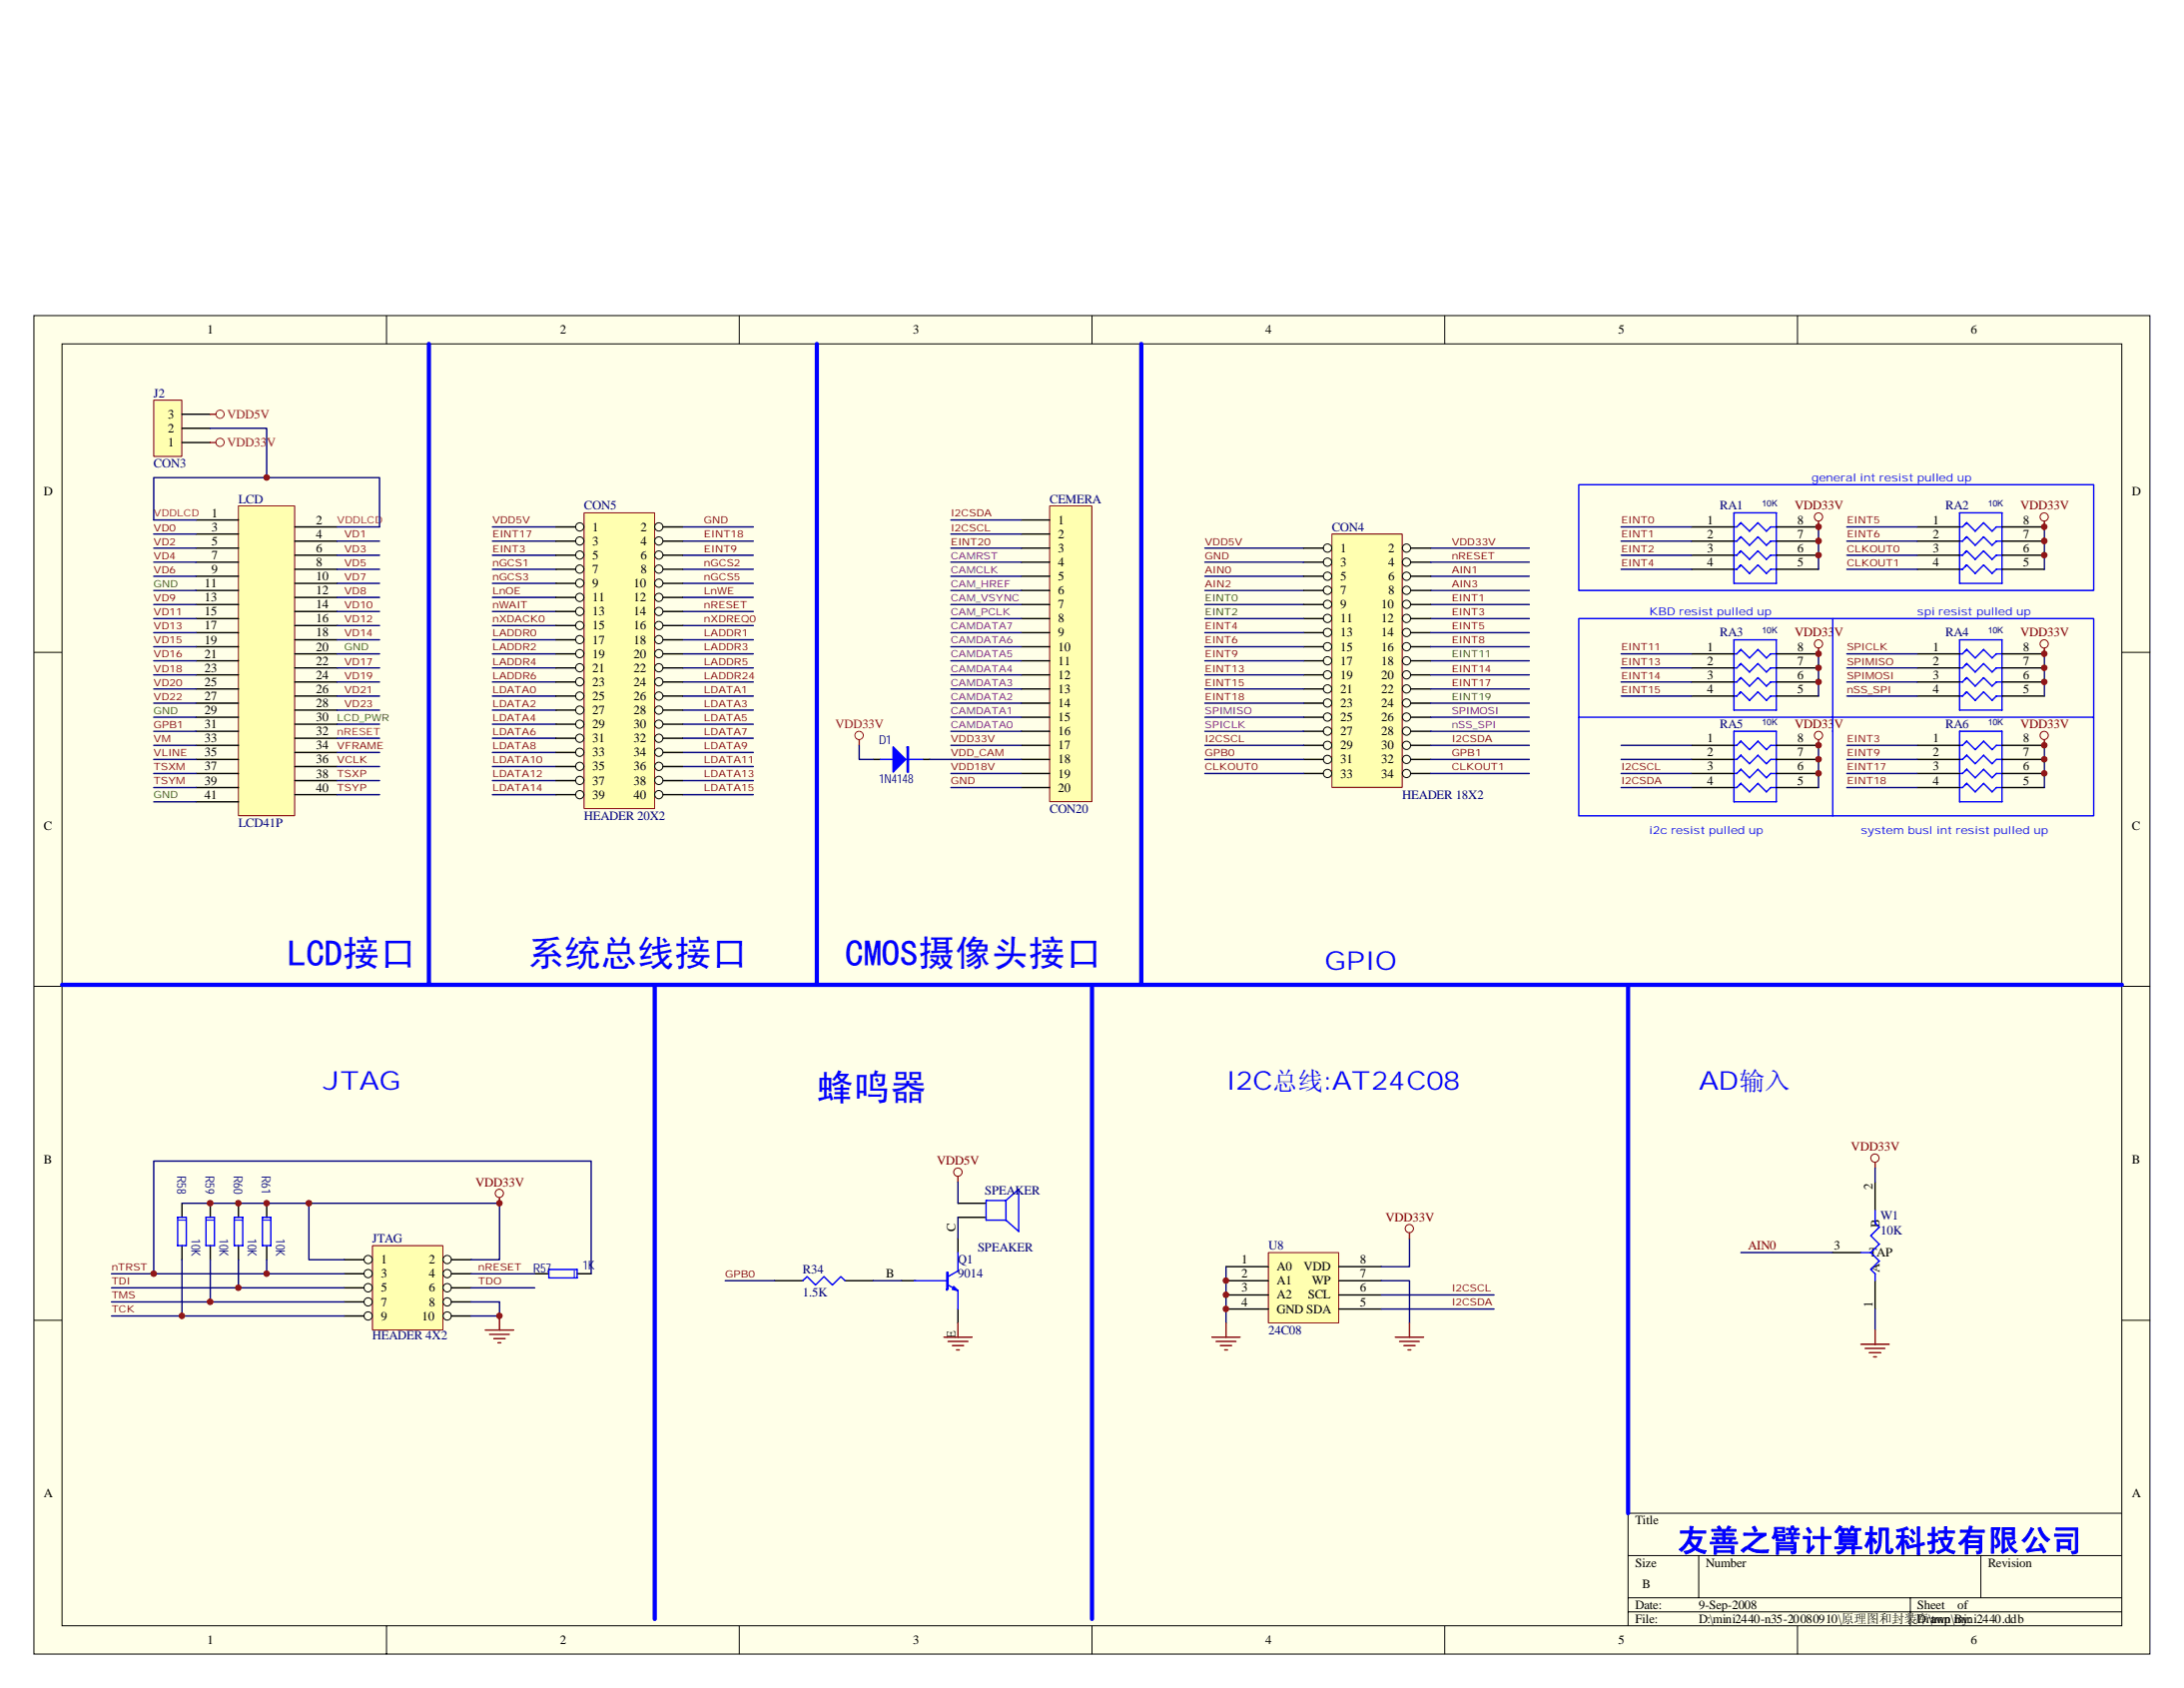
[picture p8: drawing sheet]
<svg xmlns="http://www.w3.org/2000/svg" width="279mm" height="216mm" viewBox="0 0 279 216" stroke-linecap="round" stroke-linejoin="round" font-family="sans-serif">
<path d="M4.3 40.4h270.7v171.2h-270.7z" fill="#ffffe8"/>
<g fill="none" stroke="#000" stroke-width=".13">
<path d="M4.3 40.4h270.7v171.2h-270.7zM7.9 44h263.5v163.9h-263.5zM49.4 40.4v3.6M94.6 40.4v3.6M139.7 40.4v3.6M184.8 40.4v3.6M230 40.4v3.6M4.3 83.4h3.6M271.5 83.4h3.6M4.3 126.2h3.6M271.5 126.2h3.6M4.3 168.9h3.6"/>
<path d="M271.5 168.9h3.6M208.3 199h63.2M217.3 199v5.4M253.4 199v5.4M271.5 193.5h-63.2v14.5M49.4 208v3.6M94.6 208v3.6M139.7 208v3.6M184.8 208v3.6M208.3 204.4h63.2M208.3 206.2h63.2M230 208v3.6"/>
<path d="M244.4 204.4v3.6"/>
</g>
<g fill="none" stroke="#00f" stroke-width=".18">
<path d="M221.8 67.4h.4l.5-.5 1.1 1 1.1-1 1.1 1 .5-.5h.7M221.8 65.6h5.4v9h-5.4zM222.7 68.7l-.2 .1M222.7 70.5l-.2 .2M222.7 72.3l-.2 .2M222.7 68.7l-.5 .5h-.4M222.7 68.7l1.1 1 1.1-1 1.1 1 .5-.5h.7M222.7 70.5l-.5 .5h-.4M222.7 70.5l1.1 1 1.1-1 1.1 1 .5-.5h.7M222.7 72.3l-.5 .5h-.4M222.7 72.3l1.1 1 1.1-1 1.1 1 .5-.5h.7M250.7 71h.4l.5-.5 1.1 1 1.1-1 1 1 .6-.5h.7"/>
<path d="M250.7 72.8h.4l.5-.5 1.1 1 1.1-1 1 1 .6-.5h.7M250.7 65.6h5.4v9h-5.4zM251.6 66.9l-.5 .5h-.4M251.6 66.9l1.1 1 1.1-1 1 1 .6-.5h.7M251.6 68.7l-.5 .5h-.4M251.6 68.7l1.1 1 1.1-1 1 1 .6-.5h.7M251.6 66.9l-.2 .1M251.6 68.7l-.2 .1M221.8 81.8h5.4v9h-5.4zM221.8 93.5h5.4v9.1h-5.4zM221.8 89h.4l.5-.5 1.1 1.1 1.1-1.1 1.1 1.1 .5-.6h.7M221.8 95.3h.4l.5-.5 1.1 1.1 1.1-1.1 1.1 1.1 .5-.6h.7"/>
<path d="M221.8 97.1h.4l.5-.5 1.1 1.1 1.1-1.1 1.1 1.1 .5-.6h.7M221.8 98.9h.4l.5-.5 1.1 1.1 1.1-1.1 1.1 1.1 .5-.6h.7M222.7 83.1l-.2 .2M222.7 84.9l-.2 .2M222.7 86.7l-.2 .2M222.7 83.1l-.5 .5h-.4M222.7 83.1l1.1 1.1 1.1-1.1 1.1 1.1 .5-.6h.7M222.7 84.9l-.5 .5h-.4M222.7 84.9l1.1 1.1 1.1-1.1 1.1 1.1 .5-.6h.7M222.7 86.7l-.5 .5h-.4M222.7 86.7l1.1 1.1 1.1-1.1 1.1 1.1 .5-.6h.7M250.7 81.8h5.4v9h-5.4z"/>
<path d="M250.7 93.5h5.4v9.1h-5.4zM250.7 83.6h.4l.5-.5 1.1 1.1 1.1-1.1 1 1.1 .6-.6h.7M250.7 85.4h.4l.5-.5 1.1 1.1 1.1-1.1 1 1.1 .6-.6h.7M250.7 87.2h.4l.5-.5 1.1 1.1 1.1-1.1 1 1.1 .6-.6h.7M251.6 88.5l-.5 .5h-.4M251.6 88.5l1.1 1.1 1.1-1.1 1 1.1 .6-.6h.7M251.6 88.5l-.2 .2M251.6 94.8l-.5 .5h-.4M251.6 94.8l1.1 1.1 1.1-1.1 1 1.1 .6-.6h.7M251.6 96.6l-.5 .5h-.4M251.6 96.6l1.1 1.1 1.1-1.1 1 1.1 .6-.6h.7M251.6 98.4l-.5 .5h-.4"/>
<path d="M251.6 98.4l1.1 1.1 1.1-1.1 1 1.1 .6-.6h.7M251.6 94.8l-.2 .2M251.6 96.6l-.2 .2M251.6 98.4l-.2 .2M221.8 100.7h.4l.5-.5 1.1 1.1 1.1-1.1 1.1 1.1 .5-.6h.7M251.6 100.2l-.5 .5h-.4M251.6 100.2l1.1 1.1 1.1-1.1 1 1.1 .6-.6h.7M251.6 100.2l-.2 .2"/>
</g>
<g fill="none" stroke="#000" stroke-width=".18">
<path d="M216.4 67.4h5.4M216.4 69.2h5.4M216.4 71h5.4M216.4 72.8h5.4M227.2 67.4h5.4M227.2 69.2h5.4M227.2 71h5.4M227.2 72.8h5.4M245.3 67.4h5.4M245.3 69.2h5.4M245.3 71h5.4M245.3 72.8h5.4"/>
<path d="M256.1 67.4h5.4M256.1 69.2h5.4M256.1 71h5.4M256.1 72.8h5.4M216.4 83.6h5.4M216.4 85.4h5.4M216.4 87.2h5.4M216.4 89h5.4M216.4 95.3h5.4M216.4 97.1h5.4M216.4 98.9h5.4M227.2 83.6h5.4"/>
<path d="M227.2 85.4h5.4M227.2 87.2h5.4M227.2 89h5.4M227.2 95.3h5.4M227.2 97.1h5.4M227.2 98.9h5.4M245.3 83.6h5.4M245.3 85.4h5.4M245.3 87.2h5.4M245.3 89h5.4M245.3 95.3h5.4M245.3 97.1h5.4"/>
<path d="M245.3 98.9h5.4M256.1 83.6h5.4M256.1 85.4h5.4M256.1 87.2h5.4M256.1 89h5.4M256.1 95.3h5.4M256.1 97.1h5.4M256.1 98.9h5.4M216.4 100.7h5.4M227.2 100.7h5.4M245.3 100.7h5.4M256.1 100.7h5.4"/>
</g>
<g fill="none" stroke="#800000" stroke-width=".13">
<circle cx="232.6" cy="66.1" r=".53"/>
<circle cx="261.5" cy="66.1" r=".53"/>
<circle cx="232.6" cy="94.1" r=".53"/>
<circle cx="232.6" cy="82.4" r=".53"/>
<circle cx="261.5" cy="94.1" r=".53"/>
<circle cx="261.5" cy="82.4" r=".53"/>
</g>
<path d="M232.6 66.7v.7M261.5 66.7v.7M232.6 82.9v.7M232.6 94.6v.7M261.5 82.9v.7M261.5 94.6v.7" fill="none" stroke="#800000" stroke-width=".18"/>
<g fill="none" stroke="#000080" stroke-width=".18">
<path d="M207.4 67.4h9M207.4 69.2h9M207.4 71h9M207.4 72.8h9M232.6 67.4v5.4M236.3 67.4h9M236.3 71h9M261.5 67.4v5.4M207.4 83.6h9M207.4 85.4h9M207.4 87.2h9M207.4 89h9"/>
<path d="M207.4 95.3h9M207.4 97.1h9M207.4 98.9h9M232.6 83.6v5.4M232.6 95.3v5.4M236.3 83.6h9M236.3 85.4h9M236.3 87.2h9M236.3 98.9h9M261.5 83.6v5.4M261.5 95.3v5.4M207.4 100.7h9"/>
<path d="M236.3 100.7h9"/>
</g>
<path d="M162.3 160.2h9v9h-9z" fill="#ffffb0"/>
<g fill="none" stroke="#800000" stroke-width=".13">
<path d="M162.3 160.2h9v9h-9z"/>
<circle cx="122.5" cy="149.9" r=".54"/>
<circle cx="180.3" cy="157.1" r=".53"/>
<circle cx="239.9" cy="148.1" r=".53"/>
</g>
<g fill="none" stroke="#000" stroke-width=".18">
<path d="M122.6 153.9h3.6M122.6 155.7h3.6M122.6 158.4v1.8M239.9 151.2v3.6M99.1 163.8h3.6M108.1 163.8h3.6M115.3 163.8h1.8M122.6 167.4v1.8M156.8 162h5.5M156.8 163.8h5.5M156.8 165.6h5.5M156.8 167.4h5.5"/>
<path d="M171.3 162h5.4M171.3 163.8h5.4M171.3 165.6h5.4M171.3 167.4h5.4M234.5 160.2h3.6M239.9 163.8v3.6"/>
</g>
<path d="M122.6 151.2v2.7M122.6 155.7v2.7M180.3 158.4v3.6h-3.6M239.9 149.4v1.8M92.8 163.8h6.3M111.7 163.8h3.6M156.8 162v7.2M176.7 163.8h3.6v5.4M176.7 165.6h14.4M176.7 167.4h14.4M222.7 160.2h11.8M239.9 167.4v2.7" fill="none" stroke="#000080" stroke-width=".18"/>
<g fill="none" stroke="#800000" stroke-width=".18">
<path d="M122.6 150.5v.7M180.3 157.7v.7M239.9 148.7v.7M120.8 171h3.6M121.3 171.6h2.5M121.8 172.1h1.5M122.4 172.7h.3M122.6 169.2v1.8M155 171h3.6M155.6 171.6h2.5M156.1 172.1h1.5M156.7 172.7h.3"/>
<path d="M156.8 169.2v1.8M178.5 171h3.6M179 171.6h2.6M179.6 172.1h1.4M180.1 172.7h.4M180.3 169.2v1.8M238.1 171.9h3.6M238.6 172.5h2.5M239.1 173h1.5M239.7 173.5h.4M239.9 170.1v1.8"/>
</g>
<path d="M128.7 153.5l1.6-1.4v5.4l-1.6-1.4M128.7 153.5v2.6M128.7 153.5h-2.5v2.6h2.5M239.9 154.8v1.6l.5 .6-1.1 1.1 1.1 1-1.1 1.1M102.7 163.8l.6-.5 1 1.1 1.1-1.1 1.1 1.1 1.1-1.1 .5 .5M117 163.8h4.1M121.3 164.4l1.3 .7v2.3M122.6 160.2v2.4l-1.3 .7M238.1 160.2h1.2M239.3 160.2l1.1 1.1-1.1 1.1 .6 .5v.9" fill="none" stroke="#00f" stroke-width=".18"/>
<g fill="#00f" stroke="#00f" stroke-width=".18">
<path d="M122 164.5l.6 .6-.8-.2z"/>
<path d="M121.1 162.7v2.2h.2v-2.2z" fill-rule="evenodd"/>
</g>
<path d="M47.7 159.3h9v10.8h-9z" fill="#ffffb0"/>
<g fill="none" stroke="#800000" stroke-width=".13">
<path d="M47.6 159.3h9.1v10.8h-9.1z"/>
<circle cx="63.9" cy="152.6" r=".53"/>
</g>
<g fill="none" stroke="#000" stroke-width=".13">
<circle cx="47.1" cy="164.7" r=".53"/>
<circle cx="47.1" cy="162.9" r=".53"/>
<circle cx="47.1" cy="166.5" r=".53"/>
<circle cx="47.1" cy="168.3" r=".53"/>
<circle cx="47.1" cy="161.1" r=".53"/>
<circle cx="57.2" cy="164.7" r=".53"/>
<circle cx="57.2" cy="161.1" r=".53"/>
<circle cx="57.2" cy="162.9" r=".53"/>
<circle cx="57.2" cy="166.5" r=".53"/>
<circle cx="57.2" cy="168.3" r=".53"/>
</g>
<g fill="none" stroke="#000" stroke-width=".18">
<path d="M23.3 153.9v1.8M23.3 159.3v1.8M26.9 153.9v1.8M26.9 159.3v1.8M30.5 153.9v1.8M30.5 159.3v1.8M34.1 153.9v1.8M34.1 159.3v1.8M44 161.1h2.6M44 162.9h2.6M44 164.7h2.6M44 166.5h2.6"/>
<path d="M44 168.3h2.6M57.8 161.1h2.5M57.8 162.9h2.5M57.8 164.7h2.5M57.8 166.5h2.5M57.8 168.3h2.5M68.4 162.9h1.8M73.8 162.9h1.8"/>
</g>
<path d="M63.9 153.2v.7M62.1 170.1h3.6M62.6 170.7h2.6M63.2 171.2h1.4M63.7 171.7h.4M63.9 168.3v1.8" fill="none" stroke="#800000" stroke-width=".18"/>
<path d="M22.7 155.7h1.1v3.6h-1.1zM26.4 155.7h1v3.6h-1zM30 155.7h1.1v3.6h-1.1zM33.6 155.7h1v3.6h-1zM70.2 162.4h3.6v1h-3.6z" fill="none" stroke="#00f" stroke-width=".18"/>
<path d="M23.8 156.1h-1.1M27.4 156.1h-1M31.1 156.1h-1.1M34.6 156.1h-1M73.5 163.4v-1" fill="none" stroke="#00f" stroke-width=".13" stroke-dasharray="1 1 1 1 1 1 1 1"/>
<g fill="none" stroke="#000080" stroke-width=".18">
<path d="M63 67.4h8.1M63 69.2h8.1M63 71h8.1M63 72.8h8.1M63 74.6h8.1M63 76.4h8.1M63 78.2h8.1M87.4 67.4h9M87.4 69.2h9M87.4 71h9M87.4 72.8h9M87.4 74.6h9"/>
<path d="M87.4 76.4h9M87.4 78.2h9M63 80h8.1M63 81.8h8.1M63 83.6h8.1M63 85.4h8.1M63 98h8.1M63 99.8h8.1M63 92.6h8.1M63 94.4h8.1M63 96.2h8.1M63 87.2h8.1"/>
<path d="M63 89h8.1M63 90.8h8.1M87.4 80h9M87.4 81.8h9M87.4 83.6h9M87.4 85.4h9M87.4 98h9M87.4 99.8h9M87.4 92.6h9M87.4 94.4h9M87.4 96.2h9M87.4 87.2h9"/>
<path d="M87.4 89h9M87.4 90.8h9M63 101.6h8.1M87.4 101.6h9M23.3 153.9h16.2M14.3 162.9h29.7M14.3 164.7h29.7M14.3 166.5h29.7M14.3 168.3h29.7M19.7 162.9v-14.4h55.9v14.4M23.3 161.1v7.2M26.9 161.1v5.4"/>
<path d="M30.5 161.1v3.6M34.1 161.1v1.8M44 161.1h-4.5v-7.2h24.4v7.2h-3.6M60.3 162.9h8.1M60.3 164.7h8.1M60.3 166.5h3.6v1.8h-3.6"/>
</g>
<path d="M74.7 65.6h9v37.8h-9z" fill="#ffffb0"/>
<path d="M74.7 65.6h9v37.8h-9z" fill="none" stroke="#800000" stroke-width=".13"/>
<g fill="none" stroke="#000" stroke-width=".13">
<circle cx="74.2" cy="67.4" r=".53"/>
<circle cx="74.2" cy="71" r=".53"/>
<circle cx="74.2" cy="76.4" r=".53"/>
<circle cx="74.2" cy="72.8" r=".53"/>
<circle cx="74.2" cy="78.2" r=".53"/>
<circle cx="74.2" cy="74.6" r=".53"/>
<circle cx="74.2" cy="69.2" r=".53"/>
<circle cx="84.3" cy="67.4" r=".53"/>
<circle cx="84.3" cy="71" r=".53"/>
<circle cx="84.3" cy="76.4" r=".53"/>
<circle cx="84.3" cy="74.6" r=".53"/>
<circle cx="84.3" cy="72.8" r=".53"/>
<circle cx="84.3" cy="69.2" r=".53"/>
<circle cx="84.3" cy="78.2" r=".53"/>
<circle cx="74.2" cy="98" r=".53"/>
<circle cx="74.2" cy="85.4" r=".53"/>
<circle cx="74.2" cy="96.2" r=".53"/>
<circle cx="74.2" cy="83.6" r=".53"/>
<circle cx="74.2" cy="81.8" r=".53"/>
<circle cx="74.2" cy="89" r=".53"/>
<circle cx="74.2" cy="99.8" r=".53"/>
<circle cx="74.2" cy="80" r=".53"/>
<circle cx="74.2" cy="87.2" r=".53"/>
<circle cx="74.2" cy="94.4" r=".53"/>
<circle cx="74.2" cy="92.6" r=".53"/>
<circle cx="74.2" cy="90.8" r=".53"/>
<circle cx="84.3" cy="98" r=".53"/>
<circle cx="84.3" cy="85.4" r=".53"/>
<circle cx="84.3" cy="81.8" r=".53"/>
<circle cx="84.3" cy="80" r=".53"/>
<circle cx="84.3" cy="92.6" r=".53"/>
<circle cx="84.3" cy="96.2" r=".53"/>
<circle cx="84.3" cy="87.2" r=".53"/>
<circle cx="84.3" cy="83.6" r=".53"/>
<circle cx="84.3" cy="94.4" r=".53"/>
<circle cx="84.3" cy="99.8" r=".53"/>
<circle cx="84.3" cy="89" r=".53"/>
<circle cx="84.3" cy="90.8" r=".53"/>
<circle cx="74.2" cy="101.6" r=".53"/>
<circle cx="84.3" cy="101.6" r=".53"/>
</g>
<g fill="none" stroke="#000" stroke-width=".18">
<path d="M71.1 67.4h2.5M71.1 69.2h2.5M71.1 71h2.5M71.1 72.8h2.5M71.1 74.6h2.5M71.1 76.4h2.5M71.1 78.2h2.5M84.8 67.4h2.6M84.8 69.2h2.6M84.8 71h2.6M84.8 72.8h2.6M84.8 74.6h2.6"/>
<path d="M84.8 76.4h2.6M84.8 78.2h2.6M71.1 80h2.5M71.1 81.8h2.5M71.1 83.6h2.5M71.1 85.4h2.5M71.1 87.2h2.5M71.1 89h2.5M71.1 90.8h2.5M71.1 92.6h2.5M71.1 94.4h2.5M71.1 96.2h2.5"/>
<path d="M71.1 98h2.5M71.1 99.8h2.5M84.8 80h2.6M84.8 81.8h2.6M84.8 83.6h2.6M84.8 85.4h2.6M84.8 87.2h2.6M84.8 89h2.6M84.8 90.8h2.6M84.8 92.6h2.6M84.8 94.4h2.6M84.8 96.2h2.6"/>
<path d="M84.8 98h2.6M84.8 99.8h2.6M71.1 101.6h2.5M84.8 101.6h2.6"/>
</g>
<path d="M154.1 70.1h12.7M154.1 73.7h12.7M154.1 75.5h12.7M154.1 77.3h12.7M183 70.1h12.6M183 73.7h12.6M183 75.5h12.6M183 77.3h12.6M183 79.1h12.6M183 84.5h12.6" fill="none" stroke="#000080" stroke-width=".18"/>
<path d="M170.4 68.3h9v32.4h-9z" fill="#ffffb0"/>
<path d="M170.4 68.3h9v32.4h-9z" fill="none" stroke="#800000" stroke-width=".13"/>
<g fill="none" stroke="#000" stroke-width=".13">
<circle cx="169.8" cy="75.5" r=".54"/>
<circle cx="169.8" cy="71.9" r=".54"/>
<circle cx="169.8" cy="70.1" r=".54"/>
<circle cx="169.8" cy="79.1" r=".54"/>
<circle cx="169.8" cy="73.7" r=".54"/>
<circle cx="169.8" cy="77.3" r=".54"/>
<circle cx="179.9" cy="71.9" r=".53"/>
<circle cx="179.9" cy="75.5" r=".53"/>
<circle cx="179.9" cy="77.3" r=".53"/>
<circle cx="179.9" cy="70.1" r=".53"/>
<circle cx="179.9" cy="73.7" r=".53"/>
<circle cx="179.9" cy="79.1" r=".53"/>
<circle cx="169.8" cy="86.3" r=".54"/>
<circle cx="169.8" cy="80.9" r=".54"/>
<circle cx="169.8" cy="89.9" r=".54"/>
<circle cx="169.8" cy="98.9" r=".54"/>
<circle cx="169.8" cy="84.5" r=".54"/>
<circle cx="169.8" cy="82.7" r=".54"/>
<circle cx="169.8" cy="93.5" r=".54"/>
<circle cx="169.8" cy="95.3" r=".54"/>
<circle cx="169.8" cy="97.1" r=".54"/>
<circle cx="169.8" cy="88.1" r=".54"/>
<circle cx="169.8" cy="91.7" r=".54"/>
<circle cx="179.9" cy="86.3" r=".53"/>
<circle cx="179.9" cy="80.9" r=".53"/>
<circle cx="179.9" cy="89.9" r=".53"/>
<circle cx="179.9" cy="95.3" r=".53"/>
<circle cx="179.9" cy="82.7" r=".53"/>
<circle cx="179.9" cy="88.1" r=".53"/>
<circle cx="179.9" cy="91.7" r=".53"/>
<circle cx="179.9" cy="93.5" r=".53"/>
<circle cx="179.9" cy="98.9" r=".53"/>
<circle cx="179.9" cy="97.1" r=".53"/>
<circle cx="179.9" cy="84.5" r=".53"/>
</g>
<g fill="none" stroke="#000" stroke-width=".18">
<path d="M166.8 70.1h2.5M166.8 71.9h2.5M166.8 73.7h2.5M166.8 75.5h2.5M166.8 77.3h2.5M166.8 79.1h2.5M180.5 70.1h2.5M180.5 71.9h2.5M180.5 73.7h2.5M180.5 75.5h2.5M180.5 77.3h2.5M180.5 79.1h2.5"/>
<path d="M166.8 80.9h2.5M166.8 82.7h2.5M166.8 84.5h2.5M166.8 86.3h2.5M166.8 88.1h2.5M166.8 89.9h2.5M166.8 91.7h2.5M166.8 93.5h2.5M166.8 95.3h2.5M166.8 97.1h2.5M166.8 98.9h2.5M180.5 80.9h2.5"/>
<path d="M180.5 82.7h2.5M180.5 84.5h2.5M180.5 86.3h2.5M180.5 88.1h2.5M180.5 89.9h2.5M180.5 91.7h2.5M180.5 93.5h2.5M180.5 95.3h2.5M180.5 97.1h2.5M180.5 98.9h2.5"/>
</g>
<g fill="none" stroke="#000080" stroke-width=".18">
<path d="M154.1 71.9h12.7M154.1 79.1h12.7M183 71.9h12.6M154.1 86.3h12.7M154.1 89.9h12.7M154.1 91.7h12.7M154.1 97.1h12.7M154.1 95.3h12.7M154.1 98.9h12.7M154.1 88.1h12.7M154.1 82.7h12.7M154.1 84.5h12.7"/>
<path d="M154.1 80.9h12.7M154.1 93.5h12.7M183 86.3h12.6M183 89.9h12.6M183 91.7h12.6M183 97.1h12.6M183 95.3h12.6M183 98.9h12.6M183 88.1h12.6M183 82.7h12.6M183 80.9h12.6M183 93.5h12.6"/>
</g>
<path d="M30.5 64.7h7.2v39.6h-7.2z" fill="#ffffb0"/>
<path d="M30.5 64.7h7.2v39.6h-7.2z" fill="none" stroke="#800000" stroke-width=".13"/>
<g fill="none" stroke="#000" stroke-width=".18">
<path d="M25.1 66.5h5.4M25.1 68.3h5.4M25.1 70.1h5.4M25.1 71.9h5.4M25.1 73.7h5.4M25.1 75.5h5.4M25.1 77.3h5.4M25.1 79.1h5.4M37.7 67.4h5.4M37.7 69.2h5.4M37.7 71h5.4M37.7 72.8h5.4"/>
<path d="M37.7 74.6h5.4M37.7 76.4h5.4M37.7 78.2h5.4M25.1 80.9h5.4M25.1 82.7h5.4M25.1 84.5h5.4M25.1 86.3h5.4M25.1 88.1h5.4M25.1 89.9h5.4M25.1 91.7h5.4M25.1 93.5h5.4M25.1 95.3h5.4"/>
<path d="M25.1 97.1h5.4M25.1 98.9h5.4M37.7 80h5.4M37.7 81.8h5.4M37.7 83.6h5.4M37.7 85.4h5.4M37.7 87.2h5.4M37.7 89h5.4M37.7 90.8h5.4M37.7 92.6h5.4M37.7 94.4h5.4M37.7 96.2h5.4"/>
<path d="M37.7 98h5.4M37.7 99.8h5.4M25.1 100.7h5.4M25.1 102.6h5.4M37.7 101.6h5.4"/>
</g>
<g fill="none" stroke="#000080" stroke-width=".18">
<path d="M19.7 66.5h5.4M19.7 68.3h5.4M19.7 70.1h5.4M19.7 71.9h5.4M19.7 73.7h5.4M19.7 75.5h5.4M19.7 77.3h5.4M19.7 79.1h5.4M43.1 67.4h5.5M43.1 69.2h5.5M43.1 71h5.5M43.1 72.8h5.5"/>
<path d="M43.1 74.6h5.5M43.1 76.4h5.5M43.1 78.2h5.5M19.7 80.9h5.4M19.7 82.7h5.4M19.7 84.5h5.4M19.7 86.3h5.4M19.7 88.1h5.4M19.7 89.9h5.4M19.7 91.7h5.4M19.7 93.5h5.4M19.7 95.3h5.4"/>
<path d="M19.7 97.1h5.4M19.7 98.9h5.4M43.1 80h5.5M43.1 81.8h5.5M43.1 83.6h5.5M43.1 85.4h5.5M43.1 87.2h5.5M43.1 89h5.5M43.1 90.8h5.5M43.1 92.6h5.5M43.1 94.4h5.5M43.1 96.2h5.5"/>
<path d="M43.1 98h5.5M43.1 99.8h5.5M19.7 100.7h5.4M19.7 102.6h5.4M43.1 101.6h5.5"/>
</g>
<path d="M19.7 51.2h3.6v7.2h-3.6z" fill="#ffffb0"/>
<path d="M19.7 51.2h3.6v7.2h-3.6z" fill="none" stroke="#800000" stroke-width=".13"/>
<path d="M23.3 56.6h3.6M23.3 54.8h3.6M23.3 53h3.6" fill="none" stroke="#000" stroke-width=".18"/>
<path d="M26.9 54.8h7.2v6.3M19.7 66.5v-5.4h28.9v6.3M236.3 69.2h9M236.3 72.8h9M236.3 89h9M236.3 95.3h9M236.3 97.1h9" fill="none" stroke="#000080" stroke-width=".18"/>
<g fill="none" stroke="#f00" stroke-width=".13">
<circle cx="28.2" cy="53" r=".53"/>
<circle cx="28.2" cy="56.6" r=".53"/>
</g>
<path d="M26.9 53h.7M26.9 56.6h.7" fill="none" stroke="#f00" stroke-width=".18"/>
<path d="M202 62h65.8v13.5h-65.8zM202 79.1h32.5v12.6h-32.5zM234.5 79.1h33.3v12.6M202 91.7v12.7h32.5M234.5 91.7h33.3v12.7h-33.3z" fill="none" stroke="#00f" stroke-width=".18"/>
<path d="M134.3 64.7h5.4v37.8h-5.4z" fill="#ffffb0"/>
<path d="M134.3 64.7h5.4v37.8h-5.4z" fill="none" stroke="#800000" stroke-width=".13"/>
<g fill="none" stroke="#000" stroke-width=".18">
<path d="M130.7 66.5h3.6M130.7 68.3h3.6M130.7 70.1h3.6M130.7 71.9h3.6M130.7 73.7h3.6M130.7 75.5h3.6M130.7 77.3h3.6M130.7 79.1h3.6M111.7 97.1h.9M118 97.1h.9M130.7 80.9h3.6M130.7 82.7h3.6"/>
<path d="M130.7 84.5h3.6M130.7 86.3h3.6M130.7 88.1h3.6M130.7 89.9h3.6M130.7 91.7h3.6M130.7 93.5h3.6M130.7 95.3h3.6M130.7 97.1h3.6M130.7 98.9h3.6M130.7 100.7h3.6"/>
</g>
<g fill="none" stroke="#000080" stroke-width=".18">
<path d="M121.6 66.5h9.1M121.6 68.3h9.1M121.6 70.1h9.1M121.6 71.9h9.1M121.6 73.7h9.1M121.6 75.5h9.1M121.6 77.3h9.1M121.6 79.1h9.1M109.9 95.3v1.8h1.8M118.9 97.1h11.8M121.6 98.9h9.1M121.6 95.3h9.1"/>
<path d="M121.6 93.5h9.1M121.6 91.7h9.1M121.6 89.9h9.1M121.6 88.1h9.1M121.6 86.3h9.1M121.6 84.5h9.1M121.6 82.7h9.1M121.6 80.9h9.1M121.6 100.7h9.1"/>
</g>
<path d="M112.6 97.1h5.4" fill="none" stroke="#00f" stroke-width=".18"/>
<g fill="#00f" stroke="#00f" stroke-width=".18">
<path d="M114.3 95.5l1.6 1.6-1.6 1.7z"/>
<path d="M116.1 95.5h.1v3.3h-.1z" fill-rule="evenodd"/>
</g>
<circle cx="109.9" cy="94.1" r=".54" fill="none" stroke="#f00" stroke-width=".13"/>
<path d="M109.9 94.6v.7" fill="none" stroke="#f00" stroke-width=".18"/>
<g fill="#800000" stroke="#800000" stroke-width=".13">
<circle cx="34.1" cy="61.1" r=".35"/>
<circle cx="232.6" cy="67.4" r=".36"/>
<circle cx="232.6" cy="69.2" r=".36"/>
<circle cx="232.6" cy="71" r=".36"/>
<circle cx="261.5" cy="67.4" r=".35"/>
<circle cx="261.5" cy="69.2" r=".36"/>
<circle cx="261.5" cy="71" r=".35"/>
<circle cx="232.6" cy="83.6" r=".36"/>
<circle cx="232.6" cy="85.4" r=".36"/>
<circle cx="232.6" cy="87.2" r=".36"/>
<circle cx="261.5" cy="83.6" r=".35"/>
<circle cx="261.5" cy="85.4" r=".35"/>
<circle cx="261.5" cy="87.2" r=".35"/>
<circle cx="232.6" cy="95.3" r=".36"/>
<circle cx="232.6" cy="97.1" r=".36"/>
<circle cx="232.6" cy="98.9" r=".36"/>
<circle cx="261.5" cy="95.3" r=".35"/>
<circle cx="261.5" cy="97.1" r=".35"/>
<circle cx="261.5" cy="98.9" r=".35"/>
<circle cx="63.9" cy="153.9" r=".35"/>
<circle cx="34.1" cy="153.9" r=".35"/>
<circle cx="30.5" cy="153.9" r=".35"/>
<circle cx="26.9" cy="153.9" r=".36"/>
<circle cx="63.9" cy="168.3" r=".35"/>
<circle cx="39.5" cy="153.9" r=".36"/>
<circle cx="23.3" cy="168.3" r=".35"/>
<circle cx="26.9" cy="166.5" r=".36"/>
<circle cx="30.5" cy="164.7" r=".35"/>
<circle cx="34.1" cy="162.9" r=".35"/>
<circle cx="19.7" cy="162.9" r=".36"/>
<circle cx="156.8" cy="163.8" r=".35"/>
<circle cx="156.8" cy="165.6" r=".35"/>
<circle cx="156.8" cy="167.4" r=".35"/>
</g>
<path d="M54.9 44v82M104.5 44v82M146 44v82M7.9 126h263.6M83.8 126v81.1M139.7 126v81.1M208.3 126v67.5" fill="none" stroke="#00f" stroke-width=".54"/>
<g font-size="4.7" fill="#00f">
<text x="36.8" y="123.5">LCD接口</text>
<text x="67.5" y="123.5">系统总线接口</text>
<text x="108.1" y="123.5">CMOS摄像头接口</text>
<text x="104.5" y="140.6">蜂鸣器</text>
</g>
<text font-size="4" fill="#00f" x="214.6" y="198.4">友善之臂计算机科技有限公司</text>
<g font-size="3.3" fill="#00f">
<text x="169.5" y="124.1">GPIO</text>
<text x="41.3" y="139.4">JTAG</text>
<text x="156.8" y="139.4">I2C总线:AT24C08</text>
<text x="217.3" y="139.4">AD输入</text>
</g>
<g font-size="1.6">
<text x="26.5" y="42.7">1</text>
<text x="71.6" y="42.7">2</text>
<text x="116.8" y="42.7">3</text>
<text x="161.9" y="42.7">4</text>
<text x="207" y="42.7">5</text>
<text x="252.1" y="42.7">6</text>
<text x="21.5" y="53.5">3</text>
<text x="21.5" y="57.1">1</text>
<text x="21.5" y="55.3">2</text>
<text x="5.6" y="63.4">D</text>
<text x="272.7" y="63.4">D</text>
<text x="27.1" y="66.1">1</text>
<text x="27.1" y="67.9">3</text>
<text x="27.1" y="69.7">5</text>
<text x="27.1" y="71.5">7</text>
<text x="40.4" y="67">2</text>
<text x="40.4" y="68.8">4</text>
<text x="40.4" y="70.6">6</text>
<text x="75.8" y="67.9">1</text>
<text x="75.8" y="69.7">3</text>
<text x="75.8" y="71.5">5</text>
<text x="81.9" y="67.9">2</text>
<text x="81.9" y="69.7">4</text>
<text x="81.9" y="71.5">6</text>
<text x="135.4" y="67">1</text>
<text x="135.4" y="68.8">2</text>
<text x="135.4" y="70.6">3</text>
<text x="171.5" y="70.6">1</text>
<text x="177.6" y="70.6">2</text>
<text x="218.4" y="67">1</text>
<text x="218.4" y="68.8">2</text>
<text x="218.4" y="70.6">3</text>
<text x="230" y="67">8</text>
<text x="230" y="68.8">7</text>
<text x="230" y="70.6">6</text>
<text x="247.3" y="67">1</text>
<text x="247.3" y="68.8">2</text>
<text x="247.3" y="70.6">3</text>
<text x="258.8" y="67">8</text>
<text x="258.8" y="68.8">7</text>
<text x="258.8" y="70.6">6</text>
<text x="26.2" y="75.1">11</text>
<text x="26.2" y="76.9">13</text>
<text x="27.1" y="73.3">9</text>
<text x="40.4" y="72.4">8</text>
<text x="40.4" y="74.2">10</text>
<text x="40.4" y="76">12</text>
<text x="40.4" y="77.8">14</text>
<text x="75.8" y="73.3">7</text>
<text x="75.8" y="75.1">9</text>
<text x="75.8" y="76.9">11</text>
<text x="81" y="75.1">10</text>
<text x="81" y="76.9">12</text>
<text x="81.9" y="73.3">8</text>
<text x="135.4" y="72.4">4</text>
<text x="135.4" y="74.2">5</text>
<text x="135.4" y="76">6</text>
<text x="135.4" y="77.8">7</text>
<text x="171.5" y="72.4">3</text>
<text x="171.5" y="74.2">5</text>
<text x="171.5" y="76">7</text>
<text x="171.5" y="77.8">9</text>
<text x="176.7" y="77.8">10</text>
<text x="177.6" y="72.4">4</text>
<text x="177.6" y="74.2">6</text>
<text x="177.6" y="76">8</text>
<text x="218.4" y="72.4">4</text>
<text x="230" y="72.4">5</text>
<text x="247.3" y="72.4">4</text>
<text x="258.8" y="72.4">5</text>
<text x="26.2" y="78.7">15</text>
<text x="26.2" y="80.5">17</text>
<text x="26.2" y="82.3">19</text>
<text x="40.4" y="79.6">16</text>
<text x="40.4" y="81.4">18</text>
<text x="40.4" y="83.2">20</text>
<text x="75.8" y="78.7">13</text>
<text x="75.8" y="80.5">15</text>
<text x="75.8" y="82.3">17</text>
<text x="81" y="78.7">14</text>
<text x="81" y="80.5">16</text>
<text x="81" y="82.3">18</text>
<text x="135.4" y="79.6">8</text>
<text x="135.4" y="81.4">9</text>
<text x="135.4" y="83.2">10</text>
<text x="171.5" y="79.6">11</text>
<text x="171.5" y="81.4">13</text>
<text x="171.5" y="83.2">15</text>
<text x="176.7" y="79.6">12</text>
<text x="176.7" y="81.4">14</text>
<text x="176.7" y="83.2">16</text>
<text x="218.4" y="83.2">1</text>
<text x="230" y="83.2">8</text>
<text x="247.3" y="83.2">1</text>
<text x="258.8" y="83.2">8</text>
<text x="26.2" y="84.1">21</text>
<text x="26.2" y="85.9">23</text>
<text x="26.2" y="87.7">25</text>
<text x="26.2" y="89.5">27</text>
<text x="40.4" y="85">22</text>
<text x="40.4" y="86.8">24</text>
<text x="40.4" y="88.6">26</text>
<text x="75.8" y="84.1">19</text>
<text x="75.8" y="85.9">21</text>
<text x="75.8" y="87.7">23</text>
<text x="75.8" y="89.5">25</text>
<text x="81" y="84.1">20</text>
<text x="81" y="85.9">22</text>
<text x="81" y="87.7">24</text>
<text x="81" y="89.5">26</text>
<text x="135.4" y="85">11</text>
<text x="135.4" y="86.8">12</text>
<text x="135.4" y="88.6">13</text>
<text x="171.5" y="85">17</text>
<text x="171.5" y="86.8">19</text>
<text x="171.5" y="88.6">21</text>
<text x="176.7" y="85">18</text>
<text x="176.7" y="86.8">20</text>
<text x="176.7" y="88.6">22</text>
<text x="218.4" y="85">2</text>
<text x="218.4" y="86.8">3</text>
<text x="218.4" y="88.6">4</text>
<text x="230" y="85">7</text>
<text x="230" y="86.8">6</text>
<text x="230" y="88.6">5</text>
<text x="247.3" y="85">2</text>
<text x="247.3" y="86.8">3</text>
<text x="247.3" y="88.6">4</text>
<text x="258.8" y="85">7</text>
<text x="258.8" y="86.8">6</text>
<text x="258.8" y="88.6">5</text>
<text x="26.2" y="91.4">29</text>
<text x="26.2" y="93.2">31</text>
<text x="26.2" y="95">33</text>
<text x="40.4" y="90.4">28</text>
<text x="40.4" y="92.2">30</text>
<text x="40.4" y="94">32</text>
<text x="40.4" y="95.8">34</text>
<text x="75.8" y="91.4">27</text>
<text x="75.8" y="93.2">29</text>
<text x="75.8" y="95">31</text>
<text x="81" y="91.4">28</text>
<text x="81" y="93.2">30</text>
<text x="81" y="95">32</text>
<text x="135.4" y="90.4">14</text>
<text x="135.4" y="92.2">15</text>
<text x="135.4" y="94">16</text>
<text x="135.4" y="95.8">17</text>
<text x="171.5" y="90.4">23</text>
<text x="171.5" y="92.2">25</text>
<text x="171.5" y="94">27</text>
<text x="171.5" y="95.8">29</text>
<text x="176.7" y="90.4">24</text>
<text x="176.7" y="92.2">26</text>
<text x="176.7" y="94">28</text>
<text x="176.7" y="95.8">30</text>
<text x="218.4" y="95">1</text>
<text x="230" y="95">8</text>
<text x="247.3" y="95">1</text>
<text x="258.8" y="95">8</text>
<text x="26.2" y="96.8">35</text>
<text x="26.2" y="98.6">37</text>
<text x="26.2" y="100.4">39</text>
<text x="40.4" y="97.7">36</text>
<text x="40.4" y="99.5">38</text>
<text x="40.4" y="101.3">40</text>
<text x="75.8" y="96.8">33</text>
<text x="75.8" y="98.6">35</text>
<text x="75.8" y="100.4">37</text>
<text x="81" y="96.8">34</text>
<text x="81" y="98.6">36</text>
<text x="81" y="100.4">38</text>
<text x="135.4" y="97.7">18</text>
<text x="135.4" y="99.5">19</text>
<text x="135.4" y="101.3">20</text>
<text x="171.5" y="97.7">31</text>
<text x="171.5" y="99.5">33</text>
<text x="176.7" y="97.7">32</text>
<text x="176.7" y="99.5">34</text>
<text x="218.4" y="96.8">2</text>
<text x="218.4" y="98.6">3</text>
<text x="218.4" y="100.4">4</text>
<text x="230" y="96.8">7</text>
<text x="230" y="98.6">6</text>
<text x="230" y="100.4">5</text>
<text x="247.3" y="96.8">2</text>
<text x="247.3" y="98.6">3</text>
<text x="247.3" y="100.4">4</text>
<text x="258.8" y="96.8">7</text>
<text x="258.8" y="98.6">6</text>
<text x="258.8" y="100.4">5</text>
<text x="5.6" y="106.1">C</text>
<text x="26.2" y="102.2">41</text>
<text x="75.8" y="102.2">39</text>
<text x="81" y="102.2">40</text>
<text x="272.7" y="106.1">C</text>
<text x="5.6" y="148.8">B</text>
<text x="272.7" y="148.8">B</text>
<text x="239.5" y="152.1" transform="rotate(-90 239.5 152.1)">2</text>
<text x="48.7" y="161.6">1</text>
<text x="54.9" y="161.6">2</text>
<text x="122.2" y="157.5" transform="rotate(-90 122.2 157.5)">C</text>
<text x="158.8" y="161.6">1</text>
<text x="174" y="161.6">8</text>
<text x="234.6" y="159.8">3</text>
<text x="239.1" y="160.7">TAP</text>
<text x="240.5" y="157" transform="rotate(-90 240.5 157)">B</text>
<text x="48.7" y="163.4">3</text>
<text x="48.7" y="165.2">5</text>
<text x="48.7" y="167">7</text>
<text x="54.9" y="163.4">4</text>
<text x="54.9" y="165.2">6</text>
<text x="54.9" y="167">8</text>
<text x="113.3" y="163.4">B</text>
<text x="158.8" y="163.4">2</text>
<text x="158.8" y="165.2">3</text>
<text x="158.8" y="167">4</text>
<text x="163.3" y="162.5">A0</text>
<text x="163.3" y="164.3">A1</text>
<text x="163.3" y="166.1">A2</text>
<text x="163.3" y="167.9">GND SDA</text>
<text x="166.8" y="162.5">VDD</text>
<text x="167.3" y="166.1">SCL</text>
<text x="167.9" y="164.3">WP</text>
<text x="174" y="165.2">6</text>
<text x="174" y="167">5</text>
<text x="174" y="163.4">7</text>
<text x="239.5" y="167.2" transform="rotate(-90 239.5 167.2)">1</text>
<text x="240.5" y="162.7" transform="rotate(-90 240.5 162.7)">A</text>
<text x="48.7" y="168.8">9</text>
<text x="54" y="168.8">10</text>
<text x="122.2" y="171.2" transform="rotate(-90 122.2 171.2)">E</text>
<text x="5.6" y="191.6">A</text>
<text x="272.7" y="191.6">A</text>
<text x="209.2" y="195">Title</text>
<text x="209.2" y="200.4">Size</text>
<text x="210.1" y="203.1">B</text>
<text x="218.2" y="200.4">Number</text>
<text x="254.3" y="200.4">Revision</text>
<text x="209.2" y="205.8">Date:</text>
<text x="209.2" y="207.6">File:</text>
<text x="217.3" y="205.8">9-Sep-2008</text>
<text x="217.3" y="207.6">D:\mini2440-n35-20080910\原理图和封装库\tmp\mini2440.ddb</text>
<text x="245.3" y="207.6">Drawn By:</text>
<text x="245.3" y="205.8">Sheet</text>
<text x="250.4" y="205.8">of</text>
<text x="26.5" y="210.3">1</text>
<text x="71.6" y="210.3">2</text>
<text x="116.8" y="210.3">3</text>
<text x="161.9" y="210.3">4</text>
<text x="207" y="210.3">5</text>
<text x="252.1" y="210.3">6</text>
</g>
<g font-size="1.6" fill="#000080">
<text x="19.7" y="50.8">J2</text>
<text x="19.7" y="59.8">CON3</text>
<text x="30.5" y="64.3">LCD</text>
<text x="74.7" y="65.2">CON5</text>
<text x="134.3" y="64.3">CEMERA</text>
<text x="220" y="65.2">RA1</text>
<text x="248.9" y="65.2">RA2</text>
<text x="170.4" y="67.9">CON4</text>
<text x="220" y="81.4">RA3</text>
<text x="248.9" y="81.4">RA4</text>
<text x="112.4" y="95.1">D1</text>
<text x="220" y="93.2">RA5</text>
<text x="248.9" y="93.2">RA6</text>
<text x="112.4" y="100.2">1N4148</text>
<text x="30.5" y="105.8">LCD41P</text>
<text x="74.7" y="104.9">HEADER 20X2</text>
<text x="134.3" y="104">CON20</text>
<text x="179.4" y="102.2">HEADER 18X2</text>
<text x="22.7" y="150.3" transform="rotate(90 22.7 150.3)">R58</text>
<text x="26.3" y="150.3" transform="rotate(90 26.3 150.3)">R59</text>
<text x="29.9" y="150.3" transform="rotate(90 29.9 150.3)">R60</text>
<text x="33.5" y="150.3" transform="rotate(90 33.5 150.3)">R61</text>
<text x="126" y="152.8">SPEAKER</text>
<text x="24.5" y="158.4" transform="rotate(90 24.5 158.4)">10K</text>
<text x="28.1" y="158.4" transform="rotate(90 28.1 158.4)">10K</text>
<text x="31.7" y="158.4" transform="rotate(90 31.7 158.4)">10K</text>
<text x="35.3" y="158.4" transform="rotate(90 35.3 158.4)">10K</text>
<text x="47.6" y="158.9">JTAG</text>
<text x="122.6" y="161.6">Q1</text>
<text x="125.1" y="160">SPEAKER</text>
<text x="162.3" y="159.8">U8</text>
<text x="240.6" y="156">W1</text>
<text x="240.6" y="157.8">10K</text>
<text x="68.2" y="162.7">R57</text>
<text x="74.5" y="162.3">1K</text>
<text x="102.7" y="162.9">R34</text>
<text x="102.7" y="165.8">1.5K</text>
<text x="122.6" y="163.4">9014</text>
<text x="47.6" y="171.4">HEADER 4X2</text>
<text x="162.3" y="170.6">24C08</text>
</g>
<g font-size="1.6" fill="#f00">
<text x="29.1" y="53.5">VDD5V</text>
<text x="29.1" y="57.1">VDD33V</text>
<text x="106.8" y="93.2">VDD33V</text>
</g>
<g font-size="1.6" fill="#800000">
<text x="229.6" y="65.2">VDD33V</text>
<text x="258.5" y="65.2">VDD33V</text>
<text x="229.6" y="81.4">VDD33V</text>
<text x="258.5" y="81.4">VDD33V</text>
<text x="229.6" y="93.2">VDD33V</text>
<text x="258.5" y="93.2">VDD33V</text>
<text x="119.8" y="149">VDD5V</text>
<text x="236.8" y="147.2">VDD33V</text>
<text x="60.8" y="151.7">VDD33V</text>
<text x="177.2" y="156.2">VDD33V</text>
<text x="223.6" y="159.8">AIN0</text>
</g>
<g font-size="1.4" fill="#00f">
<text x="231.8" y="61.6">general int resist pulled up</text>
<text x="211" y="78.7">KBD resist pulled up</text>
<text x="245.3" y="78.7">spi resist pulled up</text>
<text x="211" y="106.6">i2c resist pulled up</text>
<text x="238.1" y="106.6">system busl int resist pulled up</text>
</g>
<g font-size="1.3" fill="#f00">
<text x="19.7" y="66.1">VDDLCD</text>
<text x="43.1" y="67">VDDLCD</text>
<text x="43.1" y="94">nRESET</text>
</g>
<g font-size="1.3" fill="#800000">
<text x="19.7" y="67.9">VD0</text>
<text x="19.7" y="69.7">VD2</text>
<text x="19.7" y="71.5">VD4</text>
<text x="44" y="68.8">VD1</text>
<text x="44" y="70.6">VD3</text>
<text x="63" y="67">VDD5V</text>
<text x="63" y="70.6">EINT3</text>
<text x="63" y="68.8">EINT17</text>
<text x="90.1" y="68.8">EINT18</text>
<text x="90.1" y="67">GND</text>
<text x="90.1" y="70.6">EINT9</text>
<text x="121.6" y="67.9">I2CSCL</text>
<text x="121.6" y="66.1">I2CSDA</text>
<text x="121.6" y="69.7">EINT20</text>
<text x="154.1" y="71.5">GND</text>
<text x="154.1" y="69.7">VDD5V</text>
<text x="185.7" y="69.7">VDD33V</text>
<text x="185.7" y="71.5">nRESET</text>
<text x="207.4" y="68.8">EINT1</text>
<text x="207.4" y="67">EINT0</text>
<text x="207.4" y="70.6">EINT2</text>
<text x="236.3" y="67">EINT5</text>
<text x="236.3" y="68.8">EINT6</text>
<text x="236.3" y="70.6">CLKOUT0</text>
<text x="19.7" y="73.3">VD6</text>
<text x="19.7" y="76.9">VD9</text>
<text x="44" y="72.4">VD5</text>
<text x="44" y="74.2">VD7</text>
<text x="44" y="76">VD8</text>
<text x="44" y="77.8">VD10</text>
<text x="63" y="77.8">nWAIT</text>
<text x="63" y="76">LnOE</text>
<text x="63" y="74.2">nGCS3</text>
<text x="63" y="72.4">nGCS1</text>
<text x="90.1" y="77.8">nRESET</text>
<text x="90.1" y="76">LnWE</text>
<text x="90.1" y="74.2">nGCS5</text>
<text x="90.1" y="72.4">nGCS2</text>
<text x="154.1" y="75.1">AIN2</text>
<text x="154.1" y="73.3">AIN0</text>
<text x="185.7" y="76.9">EINT1</text>
<text x="185.7" y="75.1">AIN3</text>
<text x="185.7" y="73.3">AIN1</text>
<text x="207.4" y="72.4">EINT4</text>
<text x="236.3" y="72.4">CLKOUT1</text>
<text x="19.7" y="78.7">VD11</text>
<text x="19.7" y="80.5">VD13</text>
<text x="19.7" y="82.3">VD15</text>
<text x="44" y="79.6">VD12</text>
<text x="44" y="81.4">VD14</text>
<text x="63" y="79.6">nXDACK0</text>
<text x="63" y="83.2">LADDR2</text>
<text x="63" y="81.4">LADDR0</text>
<text x="90.1" y="79.6">nXDREQ0</text>
<text x="90.1" y="83.2">LADDR3</text>
<text x="90.1" y="81.4">LADDR1</text>
<text x="154.1" y="82.3">EINT6</text>
<text x="154.1" y="80.5">EINT4</text>
<text x="185.7" y="78.7">EINT3</text>
<text x="185.7" y="82.3">EINT8</text>
<text x="185.7" y="80.5">EINT5</text>
<text x="207.4" y="83.2">EINT11</text>
<text x="236.3" y="83.2">SPICLK</text>
<text x="19.7" y="84.1">VD16</text>
<text x="19.7" y="85.9">VD18</text>
<text x="19.7" y="87.7">VD20</text>
<text x="19.7" y="89.5">VD22</text>
<text x="44" y="85">VD17</text>
<text x="44" y="86.8">VD19</text>
<text x="44" y="88.6">VD21</text>
<text x="63" y="85">LADDR4</text>
<text x="63" y="86.8">LADDR6</text>
<text x="63" y="88.6">LDATA0</text>
<text x="90.1" y="85">LADDR5</text>
<text x="90.1" y="86.8">LADDR24</text>
<text x="90.1" y="88.6">LDATA1</text>
<text x="154.1" y="87.7">EINT15</text>
<text x="154.1" y="85.9">EINT13</text>
<text x="154.1" y="89.5">EINT18</text>
<text x="154.1" y="84.1">EINT9</text>
<text x="185.7" y="85.9">EINT14</text>
<text x="185.7" y="87.7">EINT17</text>
<text x="207.4" y="85">EINT13</text>
<text x="207.4" y="86.8">EINT14</text>
<text x="207.4" y="88.6">EINT15</text>
<text x="236.3" y="85">SPIMISO</text>
<text x="236.3" y="86.8">SPIMOSI</text>
<text x="236.3" y="88.6">nSS_SPI</text>
<text x="19.7" y="94.9">VM</text>
<text x="19.7" y="93.1">GPB1</text>
<text x="43.1" y="95.8">VFRAME</text>
<text x="44" y="90.4">VD23</text>
<text x="63" y="92.2">LDATA4</text>
<text x="63" y="95.8">LDATA8</text>
<text x="63" y="94">LDATA6</text>
<text x="63" y="90.4">LDATA2</text>
<text x="90.1" y="95.8">LDATA9</text>
<text x="90.1" y="94">LDATA7</text>
<text x="90.1" y="92.2">LDATA5</text>
<text x="90.1" y="90.4">LDATA3</text>
<text x="121.6" y="94.9">VDD33V</text>
<text x="154.1" y="94.9">I2CSCL</text>
<text x="185.7" y="94.9">I2CSDA</text>
<text x="236.3" y="94.9">EINT3</text>
<text x="19.7" y="96.7">VLINE</text>
<text x="19.7" y="98.5">TSXM</text>
<text x="19.7" y="100.3">TSYM</text>
<text x="43.1" y="97.6">VCLK</text>
<text x="43.1" y="99.4">TSXP</text>
<text x="43.1" y="101.2">TSYP</text>
<text x="63" y="101.2">LDATA14</text>
<text x="63" y="99.4">LDATA12</text>
<text x="63" y="97.6">LDATA10</text>
<text x="90.1" y="101.2">LDATA15</text>
<text x="90.1" y="99.4">LDATA13</text>
<text x="90.1" y="97.6">LDATA11</text>
<text x="121.6" y="100.3">GND</text>
<text x="121.6" y="98.5">VDD18V</text>
<text x="121.6" y="96.7">VDD_CAM</text>
<text x="154.1" y="98.5">CLKOUT0</text>
<text x="154.1" y="96.7">GPB0</text>
<text x="185.7" y="98.5">CLKOUT1</text>
<text x="185.7" y="96.7">GPB1</text>
<text x="207.4" y="98.5">I2CSCL</text>
<text x="207.4" y="100.3">I2CSDA</text>
<text x="236.3" y="98.5">EINT17</text>
<text x="236.3" y="100.3">EINT18</text>
<text x="236.3" y="96.7">EINT9</text>
<text x="14.3" y="162.5">nTRST</text>
<text x="14.3" y="164.3">TDI</text>
<text x="14.3" y="166.1">TMS</text>
<text x="14.3" y="167.9">TCK</text>
<text x="61.2" y="162.5">nRESET</text>
<text x="61.2" y="164.3">TDO</text>
<text x="92.8" y="163.4">GPB0</text>
<text x="185.7" y="167">I2CSDA</text>
<text x="185.7" y="165.2">I2CSCL</text>
</g>
<g font-size="1.3" fill="#800080">
<text x="121.6" y="71.5">CAMRST</text>
<text x="121.6" y="76.9">CAM_VSYNC</text>
<text x="121.6" y="75.1">CAM_HREF</text>
<text x="121.6" y="73.3">CAMCLK</text>
<text x="121.6" y="78.7">CAM_PCLK</text>
<text x="121.6" y="82.3">CAMDATA6</text>
<text x="121.6" y="80.5">CAMDATA7</text>
<text x="121.6" y="89.5">CAMDATA2</text>
<text x="121.6" y="87.7">CAMDATA3</text>
<text x="121.6" y="85.9">CAMDATA4</text>
<text x="121.6" y="84.1">CAMDATA5</text>
<text x="121.6" y="93.1">CAMDATA0</text>
<text x="121.6" y="91.3">CAMDATA1</text>
<text x="154.1" y="93.1">SPICLK</text>
<text x="154.1" y="91.3">SPIMISO</text>
<text x="185.7" y="93.1">nSS_SPI</text>
<text x="185.7" y="91.3">SPIMOSI</text>
</g>
<g font-size="1.3" fill="#008000">
<text x="19.7" y="75.1">GND</text>
<text x="154.1" y="76.9">EINT0</text>
<text x="44" y="83.2">GND</text>
<text x="154.1" y="78.7">EINT2</text>
<text x="185.7" y="84.1">EINT11</text>
<text x="185.7" y="89.5">EINT19</text>
<text x="19.7" y="91.3">GND</text>
<text x="43.1" y="92.2">LCD_PWR</text>
<text x="19.7" y="102.1">GND</text>
</g>
<g font-size="1.1" fill="#000080">
<text x="225.4" y="64.8">10K</text>
<text x="254.3" y="64.8">10K</text>
<text x="225.4" y="81">10K</text>
<text x="254.3" y="81">10K</text>
<text x="225.4" y="92.8">10K</text>
<text x="254.3" y="92.8">10K</text>
</g>
</svg>
